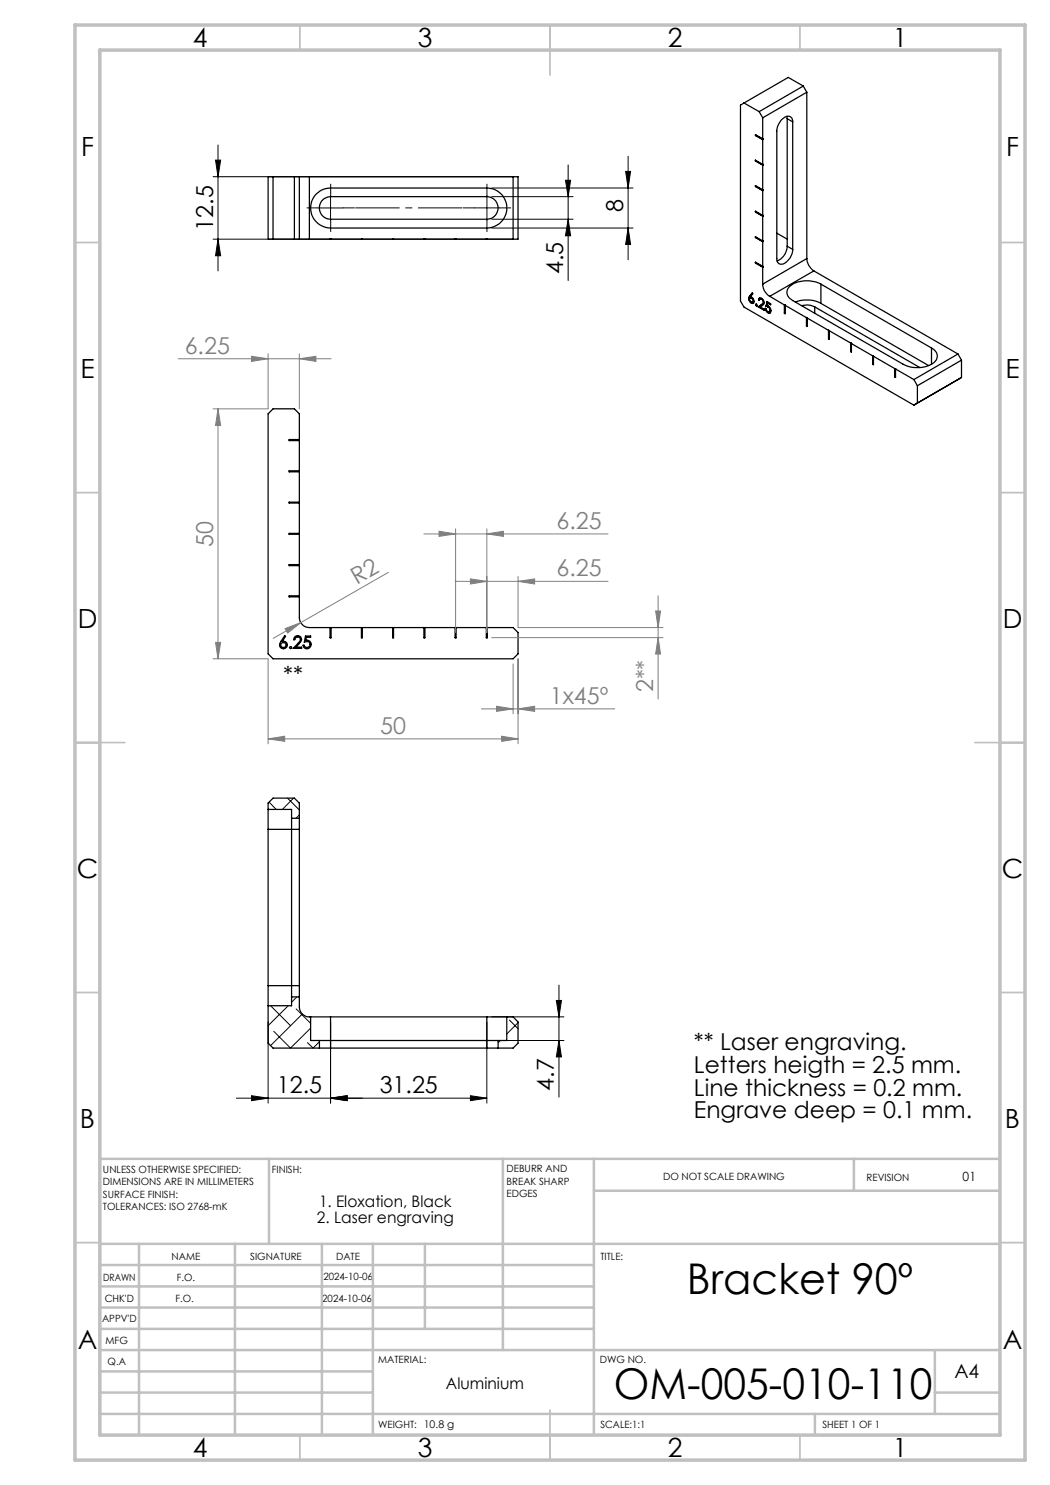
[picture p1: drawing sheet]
<svg xmlns="http://www.w3.org/2000/svg" width="210mm" height="297mm" viewBox="0 0 210 297" stroke-linecap="round" stroke-linejoin="round" font-family="sans-serif">
<g fill="none" stroke="#000" stroke-width=".25">
<path d="M160.7 17.2l-8.9 5.1M160.7 17.2l.7 1.2M160.7 17.2l-3-1.7-8.9 5.1M161.4 18.4l-8.9 5.2M161.4 18.4v33.3M54.6 35.3v12.5M58.9 35.3v12.5M59.9 35.3h2M59.9 35.3h-6.3v12.5h6.3M59.9 35.3v12.5M61.9 35.3h41.7v12.5h-6.1M61.9 35.3v12.5"/>
<path d="M63.3 38.8l.7-.6 .8-.4 1.3-.2h31.3a4 4 0 0 1 4 4 4 4 0 0 1-4 4h-31.3a4 4 0 0 1-3.7-2.5 4 4 0 0 1 .9-4.3zM102.6 35.3v12.5M148.8 20.6l-.7 .4v39.2l.7 1.2 34 19.6M148.8 20.6l3 1.7M151.1 26.9l.1 .2M151.1 32l.1 .2M151.1 37.1l.1 .2M151.1 27.1v-.2l1.4 .9M151.1 32.2v-.2l1.4 .9M151.1 37.3v-.2l1.4 .9M151.1 27.1l1.4 .8M151.1 32.2l1.5 .8"/>
<path d="M151.1 37.3l1.4 .8M151.1 32.2h.1M151.2 27.1l1.4 .8M151.2 27.1h-.1M151.2 37.3l1.4 .8M151.2 37.3h-.1M151.8 22.3l.7 1.3M152.5 23.6v4.2M152.5 27.9v5M152.5 38.1v5M152.5 27.8l.1 .1M152.5 32.9l.1 .1"/>
<path d="M152.5 38l.1 .1M152.6 33l-.1 5M152.6 38.1h-.1M152.6 27.9h-.1M157.4 23.3v.4M157.4 23.7l1.1 .7M157.4 23.7v25.5M158.5 24.4a1.05 1.05 0 0 0-.7-1.2 1.05 1.05 0 0 0-1.2 .5 3.7 3.7 0 0 0-1.2 2.5v25.5a1.05 1.05 0 0 0 .7 1.1 1.05 1.05 0 0 0 1.2-.4 3.5 3.5 0 0 0 1.2-2.5M158.5 24.4v25.5M59.9 47.8h2M61.9 47.8h4.1M64.3 40.2l.5-.5 1.3-.4h31.3a2.26 2.26 0 0 1 2.2 2.3 2.26 2.26 0 0 1-2.2 2.2h-31.3a2.27 2.27 0 0 1-2-1.2 2.27 2.27 0 0 1 .2-2.4z"/>
<path d="M66 47.8h.2M66.2 47.8h6.1M72.3 47.8h.2M72.5 47.8h6M78.5 47.8h.2M78.7 47.8h6.1M84.8 47.8h.2M85 47.8h6M91 47.8h.2M91.2 47.8h6.1M97.3 47.8h.2M149.7 59.7l.2 .4 .4 .5"/>
<path d="M149.7 59.7h.1M149.8 59.7l.1 .4 .4 .5M149.9 59.2l-.2 .5M150 59.2l-.2 .5M150 59.2h-.1M150 59.6h.3M150.2 59.6l.5 .7M150.2 59.6l-.1-.1a.49 .49 0 0 0-.1 .7 .49 .49 0 0 0 .6 .2l.1-.1M150.3 59.6l.4 .6M150.3 59.6h-.1M150.5 58.6l.1 .2-.5 .5a.9 .9 0 0 1 .5 1.4l-.3-.1M150.5 58.6l-.6 .6"/>
<path d="M150.5 58.6l-.5 .6M151.1 42.3l.1 .1M151.1 47.3l.1 .2M151.1 52.5l.1 .1M151.1 52.6v-.1l1.4 .8M151.1 42.4v-.1l1.4 .8M151.1 47.5v-.2l1.4 .9M151.1 52.6l1.4 .8M151.1 42.4l1.4 .8M151.1 47.5l1.5 .8M151.1 47.5h.1M151.2 42.4l1.4 .8"/>
<path d="M151.2 42.4h-.1M151.2 52.6l1.4 .8M151.2 52.6h-.1M151.8 60h.1M151.8 60h-.1M151.9 59.6l-.1 .4M152 59.8h.3M152.3 59.9l.2 .2 .2 .4M152.3 59.9l-.2-.1-.2 .3-.2-.1M152.3 59.8l.4 .7M152.3 59.8v.1M152.5 56.8a2.85 2.85 0 0 0 1.5 2.5"/>
<path d="M152.5 43.2v5M152.5 53.4v3.4M152.5 43.1l.1 .1M152.5 48.2l.1 .1M152.5 53.3l.1 .1M152.6 48.3l-.1 5M152.6 43.2h-.1M152.6 53.4h-.1M154 59.3l2.9 1.7M155.4 46.6l2 1.2M157.4 49.2a3.4 3.4 0 0 1-2 3M157.4 49.2l1.1 .7"/>
<path d="M161.4 51.7a3.2 3.2 0 0 0 1.4 2.5M161.4 51.7l-8.9 5.1M162.8 54.2l-8.8 5.1M162.8 54.2l28.8 16.6M164.2 56.8a5.8 5.8 0 0 0-6.4 .7 1.69 1.69 0 0 0 .7 2.6l22.1 12.7a5.6 5.6 0 0 0 6.7-.8 1.72 1.72 0 0 0-1-2.4M164.2 56.8l22.1 12.8M164.2 56.8v3.9M150.3 60.6h.4M150.3 60.6h.1M150.7 60.2l-.1 .3M150.7 60.2v.1M151.1 60.9l.2 .3"/>
<path d="M151.1 60.9l.1-.1 .2 .2v.2h-.1M151.1 60.9h.1M151.2 60.9l.1 .3M151.2 60.8v.1M151.3 61.2h.1M151.7 61.4l1.2 .6M151.7 60l.2-.4a.9 .9 0 0 1 .9 .8 .9 .9 0 0 1-.8 1l.9 .5v.2l-1.2-.7M152.4 60.9l-.7 .5M152.4 60.9h-.1M152.7 60.5l-.4 .4M152.7 60.5l-.3 .4M152.7 60.5h.1"/>
<path d="M153.1 61.7l.1 .4 .4 .4M153.2 61.2l.4 .2M153.2 61.2h.1M153.2 61.2l.4 .1M153.4 60.4l-.2 .8M153.5 60.6l-.1 .5a.97 .97 0 0 1 .6 1.5l-.4-.1M153.5 60.6l.6 .4v-.3l-.7-.4-.2 .9M153.5 60.6h.1M153.6 60.6l.5 .3M153.6 61.4l.3 .2 .2 .5M153.6 62.5l.5 .1M153.6 61.3l.3 .3 .2 .5"/>
<path d="M153.6 61.3v.1M153.6 62.5h.1M154.1 62.1a.46 .46 0 0 1-.6 .2 .46 .46 0 0 1-.3-.6h-.2l.4 .7 .2 .1M154.1 62.1l-.2 .3M154.1 62.1h.1M156.9 62.6l.1 .1M156.9 61v1.6M156.9 61l.1 .1M156.9 62.6h.1M157 61.1v1.6M157 61.1l4.3 2.4M159.1 60.4a6.6 6.6 0 0 1 5.1 .3"/>
<path d="M160.3 61.1a3.5 3.5 0 0 1 2.6 .3M161.3 65.2h.1M161.3 63.5v1.7M161.3 65.2l.1 .1M161.3 63.5h.1M161.3 63.5l.2 .1M161.4 63.6l4.3 2.5M161.4 63.6v1.6M161.4 63.6h.1M162.9 61.4l21.1 12.1M162.9 61.4v1.2M164.2 60.7l21.5 12.4"/>
<path d="M165.7 66.1v1.6M165.7 66.1h.1M165.7 67.7h.1M165.7 67.7l.1 .1M165.8 66.1v1.7l-.1-.1M165.8 66.1l4.3 2.5M170.1 68.6v1.7M170.1 68.6h.1M170.2 70.2l.1 .2M170.2 68.6l.1 .1M170.2 68.6v1.6M170.2 70.2l-.1 .1"/>
<path d="M170.3 68.7v1.7l-.2-.1M170.3 68.7l4.3 2.5M170.3 68.7h.1M174.6 72.8l.1 .1M174.6 71.2v1.6M174.6 72.8h.1M174.6 71.2l.1 .1M174.6 71.2h.1M174.7 71.3l4.3 2.4M174.7 71.3v1.6M179 73.7v1.6M179 73.7h.1"/>
<path d="M179 75.3h.1M179 75.3l.1 .2M179 73.7l.1 .1M179.1 73.8v1.7l-.1-.2M179.1 73.8l3.7 2.1M182.8 75.9l.7 1.2M183.5 77.1v3.5l-.7 .4M186.3 69.6v3.2M191.6 70.8l-8.8 5.1M191.6 70.8l.7 1.2M192.3 72l-8.8 5.1M192.3 75.5l-9.5 5.5"/>
<path d="M192.3 72v3.5M192.3 75.5l-.7 .4M54.6 81.8h4.3l1 1v40.7a2.05 2.05 0 0 0 2 2h40.7l1 1v4.3l-1 1h-48l-1-1v-48zM59.9 87.9h-2.1v.2h2.1M59.9 94.2h-2.1v.2h2.1M59.9 119.2h-2.1v.2h2.1M59.9 106.7h-2.1v.2h2.1M59.9 112.9l-2.1 .1 .1 .1h2M59.9 100.4h-2.1v.2h2.1M56.9 127.1l.2 .2-.7 1a.77 .77 0 0 1 1 .7 .77 .77 0 0 1-1 .7 .77 .77 0 0 1-.4-1.1zM59 127.3a.77 .77 0 0 1 1.1 0 .77 .77 0 0 1 0 1.1l-.9 1h1.1v.3h-1.7l1.2-1.2a.58 .58 0 0 0 0-1 .58 .58 0 0 0-.9 .4h-.2zM61.1 127.2h1v.3h-.8l-.2 .6a.83 .83 0 0 1 1.1 .5 .83 .83 0 0 1-.6 1.1 .83 .83 0 0 1-1-.7h.2a.61 .61 0 0 0 .8 .5 .61 .61 0 0 0 .4-.9 .61 .61 0 0 0-.9-.2h-.2z"/>
<path d="M66 125.5v2l.1 .1h.1v-2.1M72.3 125.5l.1 2.1h.1v-2.1M78.5 125.5v2.1h.1l.1-2.1M84.8 125.5v2.1h.1l.1-.1v-2M91 125.5v2.1h.1h.1v-2.1M97.3 125.5v2.1h.1h.1v-2.1M53.6 161.9v4M53.6 161.9v-1.3l1-1h4.3l1 1v3.1M53.6 165.9v31.2M53.6 165.9h6.3M53.6 161.9h4.7v1.8M58.3 163.7v35.7"/>
<path d="M58.3 163.7h1.6M59.9 163.7v2.2M59.9 165.9v31.2M53.6 197.1v4.1M53.6 197.1h6.3M58.3 199.4h1.6M58.3 199.4v1.8h-4.7M59.9 197.1v2.3M59.9 199.4v2a2.01 2.01 0 0 0 2.2 2M53.6 201.2v7.4l1 1h9.3M62.1 203.4h4M62.1 203.4v4.7h1.8"/>
<path d="M63.9 208.1h35.7M63.9 209.6h2.2M63.9 208.1v1.5M66.1 203.4v6.2M66.1 209.6h31.3M66.1 203.4h31.3M97.4 209.6h2.2M97.4 203.4h4M97.4 203.4v6.2M99.6 208.1v1.5M101.4 203.4h1.2l1 1v4.2l-1 1h-3M101.4 203.4v4.7h-1.8"/>
<circle cx="56.7" cy="129" r=".53"/>
<circle cx="58.1" cy="129.5" r=".21"/>
</g>
<g fill="none" stroke="#000" stroke-width=".2">
<path d="M42.6 35.3h60M43.1 32h1l-.5 3.3zM43.6 29v25.2M66.1 39.1v5M98.4 37.6h28.2M98.4 39.3h16.2M113.1 36.1h1l-.5 3.2zM113.6 33v23.1M125.1 34.3h1l-.5 3.3zM125.6 31.3v20.7M42.6 47.8h60M43.6 47.8l.5 3.3h-1z"/>
<path d="M63.6 41.6h5M98.4 45.6h28.2M98.4 43.8h16.2M113.6 43.8l.5 3.4h-1zM125.6 45.6l.5 3.3h-1zM57.5 159.6l2.4 2.4M58.7 159.6l-2.2 2.3M53.8 160.4l1.4 1.5M59.9 163l-.7 .7M59.4 199.4l-1.1 1M111.8 197v22.4M47.3 219.6h50.1"/>
<path d="M50.3 219.1l3.3 .5-3.3 .5zM53.6 204.4v16.2M54.1 201.2l4 3.9M57.6 201.2l-4 3.9M59.2 201.8l2.9 2.9M60.5 202.8l-6.4 6.3M62.1 205.6l-4 4-3.3-3.3M63.9 208.3l-1.3 1.3-1.1-1.1M66.1 219.6l3.3-.5v1zM66.1 204.4v16.2M94.1 219.1l3.3 .5-3.3 .5zM97.4 204.4v16.2"/>
<path d="M98.4 203.4h14.4M98.4 208.1h14.4M100.1 208.1l-.5 .4M101.9 204l1.7 1.7M103.6 204.5l-2.2 2.3M111.3 200.1h1l-.5 3.3zM111.8 208.1l.5 3.3h-1z"/>
</g>
<g fill="none" stroke="#808080" stroke-width=".2">
<path d="M35.6 71.8h30.6M50.3 71.3l3.3 .5-3.3 .5zM53.6 70.8v11h-11M59.9 71.8l3.3-.5v1zM59.9 70.8v11M43.6 81.8l.5 3.3h-1zM43.6 81.8v50M77.7 114.5l-17.6 10M84.8 106.8h36.8M87.8 106.3l3.3 .5-3.3 .5zM91 116.3h30.6M91.1 105.8v20.7"/>
<path d="M94.1 115.8l3.3 .5-3.3 .5zM97.4 106.8l3.3-.5v1zM97.4 105.8v20.7M103.6 116.3l3.3-.5v1zM103.6 115.3v10.2h29M131.6 119.2v20.6M42.6 131.8h11v17M43.1 128.5h1l-.5 3.3zM57 125.7l3.1-1.2-2.6 2.1zM60.1 124.5l-5.5 3.2M98.4 127.5h34.2M102.6 132.8v10"/>
<path d="M103.6 131.8v17M131.1 122.2h1l-.5 3.3zM131.6 127.5l.5 3.3h-1zM53.6 147.8l3.3-.6v1.1zM53.6 147.8h50M96.3 141.8h26.6M99.3 141.2l3.3 .6-3.3 .5zM100.3 147.2l3.3 .6-3.3 .5zM103.6 141.8l3.3-.6v1.1z"/>
</g>
<path d="M66.1 39.1v-2.3M97.4 39.1v-2.3M63.6 41.6h-2.2M66.1 44.1v2.2M68.6 41.6h2.3M94.9 41.6h-2.3M97.4 41.6v-2.5M97.4 41.6h-2.5M97.4 41.6v2.5M97.4 41.6h2.5M97.4 44.1v2.2M99.9 41.6h2.2" fill="none" stroke="#000" stroke-width=".2" stroke-dasharray="15.2 1.3 1.3 1.3"/>
<path d="M71.1 41.6h21.3" fill="none" stroke="#000" stroke-width=".2" stroke-dasharray="15.2 1.3 1.3 1.3" stroke-dashoffset="6.5"/>
<g fill="none" stroke="#c0c0c0" stroke-width=".35">
<path d="M60 5v5M110 5v10M160 5v5M15 48.5h5M200 48.5h5M15 98.5h5M200 98.5h5M15 148.5h10M195 148.5h10M15 198.5h5M200 198.5h5M15 248.5h5"/>
<path d="M200 248.5h5M60 287v5M110 282v10M160 287v5"/>
</g>
<g fill="none" stroke="#c0c0c0" stroke-width=".5">
<path d="M53.8 231.8v17M100.6 231.8v38.2M118.8 231.8v55.2M118.8 238.2h81.2M170.8 231.8v6.4M200 231.8h-180v55.2M20 248.8h180M20 257.3h98.8M20 253h98.8M27.8 248.8v38.2M47 248.8v38.2M64.4 248.8v38.2"/>
<path d="M74.6 248.8v38.2M85 248.8v17M20 265.8h98.8M20 261.5h98.8M20 278.5h54.6M20 274.3h54.6M20 270h180M187 278.5h13M187 270v12.8M20 282.8h180M163 282.8v4.2"/>
</g>
<path d="M15 5h190v287h-190zM20 10h180v277h-180z" fill="none" stroke="#c0c0c0" stroke-width=".7"/>
<g fill="#000">
<path d="M43.1 32h1l-.5 3.3zM43.6 47.8l.5 3.3h-1zM125.1 34.3h1l-.5 3.3zM125.6 45.6l.5 3.3h-1zM113.1 36.1h1l-.5 3.2zM113.6 43.8l.5 3.4h-1zM111.3 200.1h1l-.5 3.3zM111.8 208.1l.5 3.3h-1z"/>
<path d="M66.1 219.6l3.3-.5v1zM50.3 219.1l3.3 .5-3.3 .5z"/>
<path d="M66.1 219.6l3.3-.5v1zM94.1 219.1l3.3 .5-3.3 .5z"/>
</g>
<g fill="#808080">
<path d="M57 125.7l3.1-1.2-2.6 2.1z"/>
<path d="M50.3 71.3l3.3 .5-3.3 .5zM59.9 71.8l3.3-.5v1zM99.3 141.2l3.3 .6-3.3 .5zM103.6 141.8l3.3-.6v1.1zM53.6 147.8l3.3-.6v1.1zM100.3 147.2l3.3 .6-3.3 .5zM94.1 115.8l3.3 .5-3.3 .5zM103.6 116.3l3.3-.5v1zM87.8 106.3l3.3 .5-3.3 .5zM97.4 106.8l3.3-.5v1z"/>
<path d="M131.6 127.5l.5 3.3h-1zM131.1 122.2h1l-.5 3.3z"/>
<path d="M43.6 81.8l.5 3.3h-1zM43.1 128.5h1l-.5 3.3z"/>
</g>
<g font-size="8.5">
<text x="137.4" y="258.8">Bracket 90º</text>
<text x="122.7" y="279.7">OM-005-010-110</text>
</g>
<g font-size="5.3">
<text x="38.5" y="9.5">4</text>
<text x="83.5" y="9.5">3</text>
<text x="133.6" y="9.5">2</text>
<text x="178.6" y="9.5">1</text>
<text x="16.2" y="31.3">F</text>
<text x="201.2" y="31.3">F</text>
<text x="16.1" y="75.5">E</text>
<text x="201.1" y="75.5">E</text>
<text x="15.5" y="125.5">D</text>
<text x="200.5" y="125.5">D</text>
<text x="15.4" y="175.5">C</text>
<text x="200.4" y="175.5">C</text>
<text x="16" y="225.5">B</text>
<text x="201" y="225.5">B</text>
<text x="15.5" y="269.8">A</text>
<text x="200.5" y="269.8">A</text>
<text x="38.5" y="291.5">4</text>
<text x="83.5" y="291.5">3</text>
<text x="133.6" y="291.5">2</text>
<text x="178.6" y="291.5">1</text>
</g>
<g font-size="4.7">
<text x="42.6" y="46.1" transform="rotate(-90 42.6 46.1)">12.5</text>
<text x="124.6" y="42.4" transform="rotate(-90 124.6 42.4)">8</text>
<text x="112.6" y="54.8" transform="rotate(-90 112.6 54.8)">4.5</text>
<text x="56.6" y="136.7">**</text>
<text x="138.8" y="210.1">** Laser engraving.</text>
<text x="138.8" y="214.6">Letters heigth = 2.5 mm.</text>
<text x="55.4" y="218.6">12.5</text>
<text x="75.9" y="218.6">31.25</text>
<text x="110.8" y="218.1" transform="rotate(-90 110.8 218.1)">4.7</text>
<text x="138.8" y="219.1">Line thickness = 0.2 mm.</text>
<text x="138.8" y="223.6">Engrave deep = 0.1 mm.</text>
</g>
<g font-size="4.7" fill="#808080">
<text x="36.9" y="70.7">6.25</text>
<text x="111.3" y="105.7">6.25</text>
<text x="42.6" y="109.3" transform="rotate(-90 42.6 109.3)">50</text>
<text x="71.4" y="116.9" transform="rotate(-30 71.4 116.9)">R2</text>
<text x="111.3" y="115.3">6.25</text>
<text x="109.9" y="140.7">1x45º</text>
<text x="130.6" y="138.5" transform="rotate(-90 130.6 138.5)">2**</text>
<text x="76.1" y="146.7">50</text>
</g>
<text font-size="3.9" x="190.9" y="275.5">A4</text>
<g font-size="3.2">
<text x="63.4" y="244.6">2. Laser engraving</text>
<text x="63.8" y="241.4">1. Eloxation, Black</text>
<text x="89.2" y="277.9">Aluminium</text>
</g>
<text font-size="2.5" x="192.5" y="236.1">01</text>
<g font-size="2">
<text x="20.6" y="234.6">UNLESS OTHERWISE SPECIFIED:</text>
<text x="20.6" y="237.1">DIMENSIONS ARE IN MILLIMETERS</text>
<text x="20.6" y="239.6">SURFACE FINISH:</text>
<text x="54.4" y="234.6">FINISH:</text>
<text x="101.3" y="234.5">DEBURR AND</text>
<text x="101.3" y="237">BREAK SHARP</text>
<text x="101.3" y="239.5">EDGES</text>
<text x="132.6" y="236">DO NOT SCALE DRAWING</text>
<text x="173.3" y="236.2">REVISION</text>
<text x="20.6" y="242.1">TOLERANCES: ISO 2768-mK</text>
<text x="34.3" y="252">NAME</text>
<text x="50" y="251.9">SIGNATURE</text>
<text x="67.2" y="251.9">DATE</text>
<text x="120.1" y="251.9">TITLE:</text>
<text x="20.6" y="256.1">DRAWN</text>
<text x="35.3" y="256.1">F.O.</text>
<text x="64.7" y="255.9">2024-10-06</text>
<text x="20.9" y="260.3">CHK'D</text>
<text x="35.1" y="260.3">F.O.</text>
<text x="64.5" y="260.3">2024-10-06</text>
<text x="20.4" y="264.4">APPV'D</text>
<text x="21.1" y="268.8">MFG</text>
<text x="21.5" y="273">Q.A</text>
<text x="75.6" y="272.5">MATERIAL:</text>
<text x="120" y="272.5">DWG NO.</text>
<text x="75.6" y="285.5">WEIGHT: 10.8 g</text>
<text x="120.1" y="285.6">SCALE:1:1</text>
<text x="164.5" y="285.6">SHEET 1 OF 1</text>
</g>
</svg>
